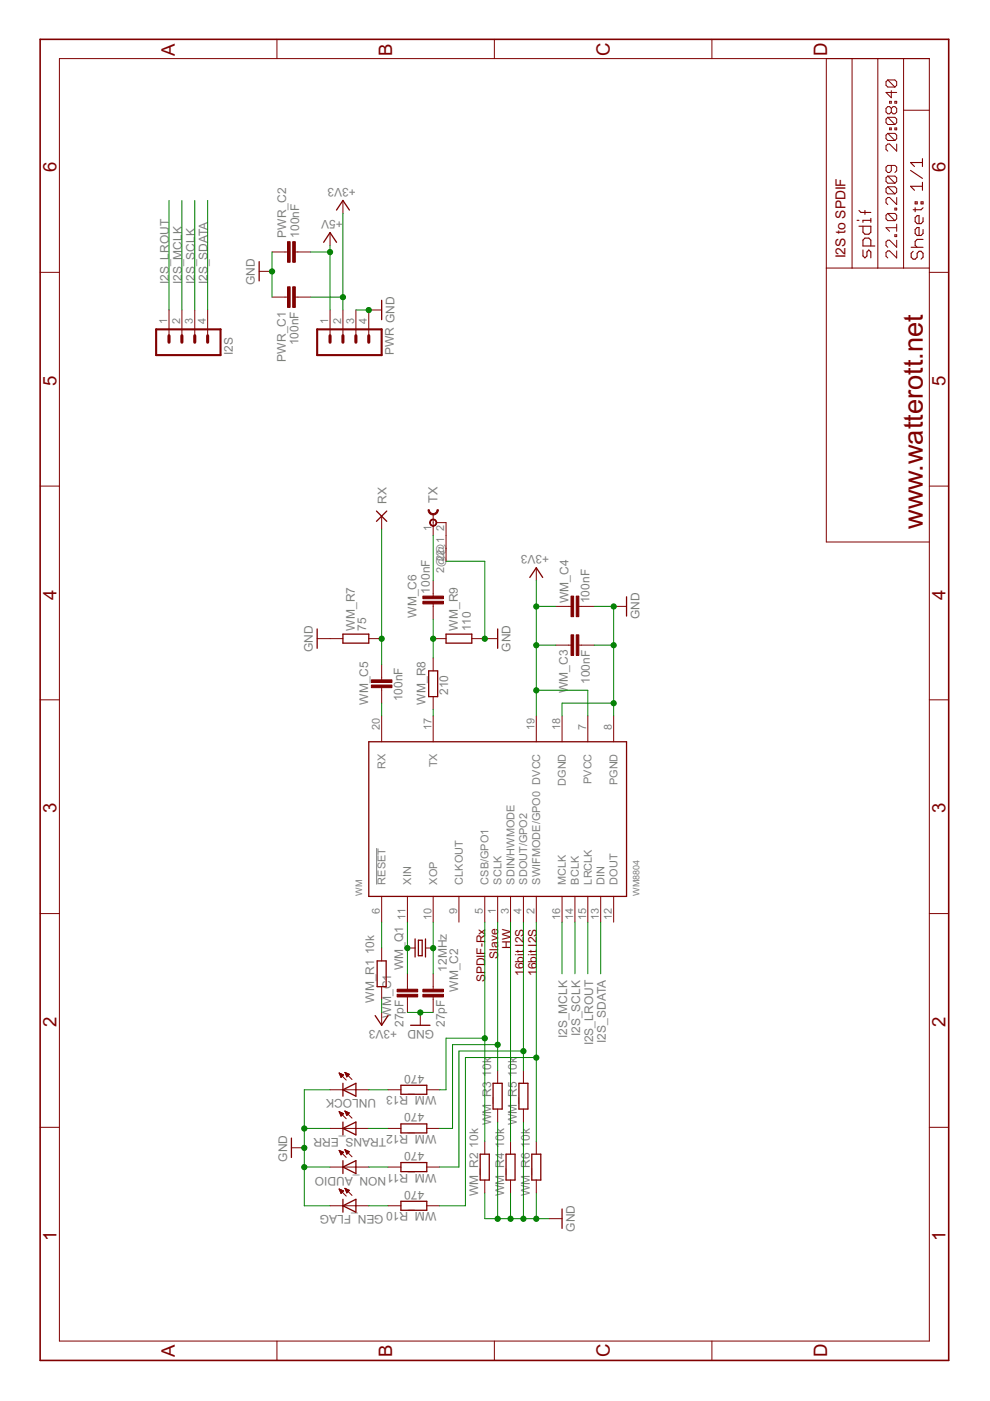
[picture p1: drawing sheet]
<svg xmlns="http://www.w3.org/2000/svg" width="210mm" height="297mm" viewBox="0 0 210 297" stroke-linecap="round" stroke-linejoin="round" font-family="sans-serif">
<path d="M79.9 179.8v7.7z" fill="#808080" stroke="#808080" stroke-width=".21"/>
<g fill="#800000" stroke="#800000" stroke-width=".21">
<path d="M191.6 12.4h5.4z"/>
<path d="M186.1 12.4h5.5z"/>
<path d="M180.7 12.4h5.4z"/>
<path d="M175.2 12.4h5.5z"/>
<path d="M175.2 114.9h21.8z"/>
<path d="M175.2 56.8v58.1z"/>
<path d="M175.2 12.4v44.4z"/>
<path d="M191.6 23.4h5.4z"/>
<path d="M191.6 12.4v11z"/>
<path d="M191.6 23.4v33.4z"/>
<path d="M191.6 56.8h5.4z"/>
<path d="M186.1 56.8h5.5z"/>
<path d="M186.1 12.4v44.4z"/>
<path d="M180.7 56.8h5.4z"/>
<path d="M180.7 12.4v44.4z"/>
<path d="M175.2 56.8h5.5z"/>
<path d="M190.1 53.2v1.5z"/>
<path d="M188.6 53.2l1.5 1.5z"/>
<path d="M188.2 53.2h.4z"/>
<path d="M187.9 53.6l.3-.4z"/>
<path d="M187.9 53.6v.7z"/>
<path d="M187.9 54.3l.3 .4z"/>
<path d="M190.1 50.9v1.5z"/>
<path d="M188.6 50.9l1.5 1.5z"/>
<path d="M188.2 50.9h.4z"/>
<path d="M187.9 51.3l.3-.4z"/>
<path d="M187.9 51.3v.7z"/>
<path d="M187.9 52l.3 .4z"/>
<path d="M189.7 50.2h.4z"/>
<path d="M189.7 49.8v.4z"/>
<path d="M189.7 49.8h.4z"/>
<path d="M190.1 49.8v.4z"/>
<path d="M187.9 48.3l.7 .7z"/>
<path d="M187.9 48.3h2.2z"/>
<path d="M190.1 47.5v1.5z"/>
<path d="M188.2 46.8h1.5z"/>
<path d="M187.9 46.4l.3 .4z"/>
<path d="M187.9 45.6v.8z"/>
<path d="M187.9 45.6l.3-.3z"/>
<path d="M188.2 45.3h1.5z"/>
<path d="M189.7 45.3l.4 .3z"/>
<path d="M190.1 45.6v.8z"/>
<path d="M190.1 46.4l-.4 .4z"/>
<path d="M188.2 45.3l1.5 1.5z"/>
<path d="M189.7 44.5h.4z"/>
<path d="M189.7 44.1v.4z"/>
<path d="M189.7 44.1h.4z"/>
<path d="M190.1 44.1v.4z"/>
<path d="M190.1 41.9v1.5z"/>
<path d="M188.6 41.9l1.5 1.5z"/>
<path d="M188.2 41.9h.4z"/>
<path d="M187.9 42.2l.3-.3z"/>
<path d="M187.9 42.2v.8z"/>
<path d="M187.9 43l.3 .4z"/>
<path d="M188.2 41.1h1.5z"/>
<path d="M187.9 40.7l.3 .4z"/>
<path d="M187.9 40v.7z"/>
<path d="M187.9 40l.3-.4z"/>
<path d="M188.2 39.6h1.5z"/>
<path d="M189.7 39.6l.4 .4z"/>
<path d="M190.1 40v.7z"/>
<path d="M190.1 40.7l-.4 .4z"/>
<path d="M188.2 39.6l1.5 1.5z"/>
<path d="M188.2 38.8h1.5z"/>
<path d="M187.9 38.5l.3 .3z"/>
<path d="M187.9 37.7v.8z"/>
<path d="M187.9 37.7l.3-.4z"/>
<path d="M188.2 37.3h1.5z"/>
<path d="M189.7 37.3l.4 .4z"/>
<path d="M190.1 37.7v.8z"/>
<path d="M190.1 38.5l-.4 .3z"/>
<path d="M188.2 37.3l1.5 1.5z"/>
<path d="M189.7 36.6l.4-.4z"/>
<path d="M190.1 35.4v.8z"/>
<path d="M189.7 35.1l.4 .3z"/>
<path d="M188.2 35.1h1.5z"/>
<path d="M187.9 35.4l.3-.3z"/>
<path d="M187.9 35.4v.8z"/>
<path d="M187.9 36.2l.3 .4z"/>
<path d="M188.2 36.6h.4z"/>
<path d="M189 36.2l-.4 .4z"/>
<path d="M189 35.1v1.1z"/>
<path d="M190.1 30.5v1.5z"/>
<path d="M188.6 30.5l1.5 1.5z"/>
<path d="M188.2 30.5h.4z"/>
<path d="M187.9 30.9l.3-.4z"/>
<path d="M187.9 30.9v.8z"/>
<path d="M187.9 31.7l.3 .3z"/>
<path d="M188.2 29.8h1.5z"/>
<path d="M187.9 29.4l.3 .4z"/>
<path d="M187.9 28.7v.7z"/>
<path d="M188.2 28.3l-.3 .4z"/>
<path d="M188.2 28.3h1.5z"/>
<path d="M189.7 28.3l.4 .4z"/>
<path d="M190.1 28.7v.7z"/>
<path d="M190.1 29.4l-.4 .4z"/>
<path d="M188.2 28.3l1.5 1.5z"/>
<path d="M188.6 27.1v.4z"/>
<path d="M188.6 27.1h.4z"/>
<path d="M189 27.1v.4z"/>
<path d="M188.6 27.5h.4z"/>
<path d="M189.7 27.1v.4z"/>
<path d="M189.7 27.1h.4z"/>
<path d="M190.1 27.1v.4z"/>
<path d="M189.7 27.5h.4z"/>
<path d="M188.2 26.4h1.5z"/>
<path d="M187.9 26l.3 .4z"/>
<path d="M187.9 25.3v.7z"/>
<path d="M187.9 25.3l.3-.4z"/>
<path d="M188.2 24.9h1.5z"/>
<path d="M189.7 24.9l.4 .4z"/>
<path d="M190.1 25.3v.7z"/>
<path d="M190.1 26l-.4 .4z"/>
<path d="M188.2 24.9l1.5 1.5z"/>
<path d="M187.9 23.7l.3 .4z"/>
<path d="M187.9 23v.7z"/>
<path d="M188.2 22.6l-.3 .4z"/>
<path d="M188.2 22.6h.4z"/>
<path d="M188.6 22.6l.4 .4z"/>
<path d="M189 23l.4-.4z"/>
<path d="M189.4 22.6h.3z"/>
<path d="M189.7 22.6l.4 .4z"/>
<path d="M190.1 23v.7z"/>
<path d="M190.1 23.7l-.4 .4z"/>
<path d="M189.4 24.1h.3z"/>
<path d="M189 23.7l.4 .4z"/>
<path d="M189 23.7l-.4 .4z"/>
<path d="M188.2 24.1h.4z"/>
<path d="M189 23v.7z"/>
<path d="M188.6 21.5v.4z"/>
<path d="M188.6 21.5h.4z"/>
<path d="M189 21.5v.4z"/>
<path d="M188.6 21.9h.4z"/>
<path d="M189.7 21.5v.4z"/>
<path d="M189.7 21.5h.4z"/>
<path d="M190.1 21.5v.4z"/>
<path d="M189.7 21.9h.4z"/>
<path d="M187.9 19.6h2.2z"/>
<path d="M187.9 19.6l1.1 1.1z"/>
<path d="M189 19.2v1.5z"/>
<path d="M188.2 18.5h1.5z"/>
<path d="M187.9 18.1l.3 .4z"/>
<path d="M187.9 17.3v.8z"/>
<path d="M187.9 17.3l.3-.3z"/>
<path d="M188.2 17h1.5z"/>
<path d="M189.7 17l.4 .3z"/>
<path d="M190.1 17.3v.8z"/>
<path d="M190.1 18.1l-.4 .4z"/>
<path d="M188.2 17l1.5 1.5z"/>
<path d="M12.6 284.3h184.4z"/>
<path d="M58.7 284.3v4.1z"/>
<path d="M104.8 284.3v4.1z"/>
<path d="M150.9 284.3v4.1z"/>
<path d="M197 12.4v271.9z"/>
<path d="M197 239h4.1z"/>
<path d="M197 193.7h4.1z"/>
<path d="M197 148.4h4.1z"/>
<path d="M197 103.1h4.1z"/>
<path d="M197 57.7h4.1z"/>
<path d="M12.6 12.4h184.4z"/>
<path d="M58.7 8.3v4.1z"/>
<path d="M104.8 8.3v4.1z"/>
<path d="M150.9 8.3v4.1z"/>
<path d="M12.6 12.4v271.9z"/>
<path d="M8.5 239h4.1z"/>
<path d="M8.5 193.7h4.1z"/>
<path d="M8.5 148.4h4.1z"/>
<path d="M8.5 103.1h4.1z"/>
<path d="M8.5 57.7h4.1z"/>
<path d="M78.2 65.7h2.7z"/>
<path d="M72.7 42.5v2.7z"/>
<path d="M57.7 63h2.7z"/>
<path d="M63.2 63h2.7z"/>
<path d="M60.4 63h.6z"/>
<path d="M62.6 63h.6z"/>
<path d="M35.8 65.7v5.5z"/>
<path d="M38.6 65.7v5.5z"/>
<path d="M41.3 65.7v5.5z"/>
<path d="M44 65.7v5.5z"/>
<path d="M70 65.7v5.5z"/>
<path d="M72.7 65.7v5.5z"/>
<path d="M75.5 65.7v5.5z"/>
<path d="M78.2 65.7v5.5z"/>
<path d="M57.7 53.4h2.7z"/>
<path d="M63.2 53.4h2.7z"/>
<path d="M60.4 53.4h.6z"/>
<path d="M62.6 53.4h.6z"/>
<path d="M70 49.3v2.7z"/>
<path d="M54.9 57.5h2.8z"/>
<path d="M80.9 190.1v5.4z"/>
<path d="M130.1 151.8v5.5z"/>
<path d="M119.2 151.8v5.5z"/>
<path d="M124.6 151.8v5.5z"/>
<path d="M113.7 151.8v5.5z"/>
<path d="M91.8 151.8v5.5z"/>
<path d="M80.9 151.8v5.5z"/>
<path d="M113.7 190.1v5.4z"/>
<path d="M108.2 190.1v5.4z"/>
<path d="M111 190.1v5.4z"/>
<path d="M102.8 190.1v5.4z"/>
<path d="M97.3 190.1v5.4z"/>
<path d="M91.8 190.1v5.4z"/>
<path d="M86.4 190.1v5.4z"/>
<path d="M130.1 190.1v5.4z"/>
<path d="M127.4 190.1v5.4z"/>
<path d="M121.9 190.1v5.4z"/>
<path d="M124.6 190.1v5.4z"/>
<path d="M119.2 190.1v5.4z"/>
<path d="M105.5 190.1v5.4z"/>
<path d="M113.7 120.4v2.7z"/>
<path d="M86.4 201h1.6z"/>
<path d="M90.2 201h1.6z"/>
<path d="M86.4 206.5v2.7z"/>
<path d="M86.4 211.9v2.8z"/>
<path d="M86.4 209.2v.5z"/>
<path d="M86.4 211.4v.5z"/>
<path d="M91.8 206.5v2.7z"/>
<path d="M91.8 211.9v2.8z"/>
<path d="M91.8 209.2v.5z"/>
<path d="M91.8 211.4v.5z"/>
<path d="M89.1 214.7v2.7z"/>
<path d="M80.9 201v2.7z"/>
<path d="M80.9 209.2v2.7z"/>
<path d="M80.9 214.7v2.7z"/>
<path d="M102.8 242v2.7z"/>
<path d="M102.8 250.2v2.7z"/>
<path d="M105.5 226.9v2.8z"/>
<path d="M105.5 235.1v2.8z"/>
<path d="M108.2 242v2.7z"/>
<path d="M108.2 250.2v2.7z"/>
<path d="M111 226.9v2.8z"/>
<path d="M111 235.1v2.8z"/>
<path d="M113.7 242v2.7z"/>
<path d="M113.7 250.2v2.7z"/>
<path d="M116.4 258.4h2.8z"/>
<path d="M80.9 140.9v2.7z"/>
<path d="M80.9 146.3v2.8z"/>
<path d="M80.9 143.6v.5z"/>
<path d="M80.9 145.8v.5z"/>
<path d="M91.8 123.1v2.7z"/>
<path d="M91.8 128.6v2.7z"/>
<path d="M91.8 125.8v.6z"/>
<path d="M91.8 128v.6z"/>
<path d="M70 135.4h2.7z"/>
<path d="M78.2 135.4h2.7z"/>
<path d="M91.8 139.5v2.7z"/>
<path d="M91.8 147.7v2.7z"/>
<path d="M91.8 135.4h2.8z"/>
<path d="M100 135.4h2.8z"/>
<path d="M67.2 135.4h2.8z"/>
<path d="M102.8 135.4h2.7z"/>
<path d="M70 247.4h2.7z"/>
<path d="M75.5 247.4h2.7z"/>
<path d="M72.7 247.4h2.8z"/>
<path d="M73.1 243.8l1.5 1.5z"/>
<path d="M71.9 243.9l1.5 1.5z"/>
<path d="M73.1 243.8l1 .4z"/>
<path d="M73.5 244.7l.6-.5z"/>
<path d="M73.1 243.8l.4 .9z"/>
<path d="M74 244.1v.2z"/>
<path d="M73.8 244.1v.3z"/>
<path d="M73.7 244v.6z"/>
<path d="M73.6 243.9v.8z"/>
<path d="M73.4 243.9v.6z"/>
<path d="M73.3 243.8v.3z"/>
<path d="M71.9 243.9l1 .4z"/>
<path d="M72.9 244.3l-.6 .6z"/>
<path d="M71.9 243.9l.4 1z"/>
<path d="M72.8 244.3v.1z"/>
<path d="M72.6 244.2v.3z"/>
<path d="M72.5 244.2v.5z"/>
<path d="M72.4 244.1v.7z"/>
<path d="M72.2 244v.7z"/>
<path d="M72.1 244v.4z"/>
<path d="M72 243.9v.2z"/>
<path d="M70 239.2h2.7z"/>
<path d="M75.5 239.2h2.7z"/>
<path d="M72.7 239.2h2.8z"/>
<path d="M73.1 235.6l1.5 1.5z"/>
<path d="M71.9 235.7l1.5 1.5z"/>
<path d="M73.1 235.6l1 .4z"/>
<path d="M74.1 236l-.6 .5z"/>
<path d="M73.1 235.6l.4 .9z"/>
<path d="M74 235.9v.2z"/>
<path d="M73.8 235.9v.3z"/>
<path d="M73.7 235.8v.6z"/>
<path d="M73.6 235.8v.7z"/>
<path d="M73.4 235.7v.6z"/>
<path d="M73.3 235.6v.3z"/>
<path d="M71.9 235.7l1 .4z"/>
<path d="M72.3 236.6l.6-.5z"/>
<path d="M71.9 235.7l.4 .9z"/>
<path d="M72.8 236.1v.1z"/>
<path d="M72.6 236v.3z"/>
<path d="M72.5 235.9v.6z"/>
<path d="M72.4 235.9v.7z"/>
<path d="M72.2 235.8v.7z"/>
<path d="M72.1 235.8v.4z"/>
<path d="M72 235.7v.2z"/>
<path d="M70 231.1h2.7z"/>
<path d="M75.5 231.1h2.7z"/>
<path d="M72.7 231.1h2.8z"/>
<path d="M73.1 227.4l1.5 1.5z"/>
<path d="M71.9 227.5l1.5 1.5z"/>
<path d="M73.1 227.4l1 .4z"/>
<path d="M74.1 227.8l-.6 .5z"/>
<path d="M73.1 227.4l.4 .9z"/>
<path d="M74 227.7v.2z"/>
<path d="M73.8 227.7v.3z"/>
<path d="M73.7 227.6v.6z"/>
<path d="M73.6 227.5v.8z"/>
<path d="M73.4 227.5v.5z"/>
<path d="M73.3 227.4v.4z"/>
<path d="M71.9 227.5l1 .4z"/>
<path d="M72.9 227.9l-.6 .6z"/>
<path d="M71.9 227.5l.4 1z"/>
<path d="M72.8 227.9v.1z"/>
<path d="M72.6 227.8v.3z"/>
<path d="M72.5 227.8v.5z"/>
<path d="M72.4 227.7v.7z"/>
<path d="M72.2 227.6v.7z"/>
<path d="M72.1 227.6v.4z"/>
<path d="M72 227.5v.2z"/>
<path d="M70 255.7h2.7z"/>
<path d="M75.5 255.7h2.7z"/>
<path d="M72.7 255.7h2.8z"/>
<path d="M73.1 251.9l1.5 1.5z"/>
<path d="M71.9 252.1l1.5 1.5z"/>
<path d="M73.1 251.9l1 .5z"/>
<path d="M74.1 252.4l-.6 .5z"/>
<path d="M73.1 251.9l.4 1z"/>
<path d="M74 252.3v.2z"/>
<path d="M73.8 252.3v.3z"/>
<path d="M73.7 252.2v.6z"/>
<path d="M73.6 252.1v.8z"/>
<path d="M73.4 252.1v.5z"/>
<path d="M73.3 252v.3z"/>
<path d="M71.9 252.1l1 .4z"/>
<path d="M72.9 252.5l-.6 .5z"/>
<path d="M71.9 252.1l.4 .9z"/>
<path d="M72.8 252.5v.1z"/>
<path d="M72.6 252.4v.3z"/>
<path d="M72.5 252.3v.6z"/>
<path d="M72.4 252.3v.7z"/>
<path d="M72.2 252.2v.7z"/>
<path d="M72.1 252.2v.4z"/>
<path d="M72 252.1v.2z"/>
<path d="M82.3 255.7h2.7z"/>
<path d="M90.5 255.7h2.7z"/>
<path d="M82.3 247.4h2.7z"/>
<path d="M90.5 247.4h2.7z"/>
<path d="M82.3 239.2h2.7z"/>
<path d="M90.5 239.2h2.7z"/>
<path d="M82.3 231.1h2.7z"/>
<path d="M90.5 231.1h2.7z"/>
<path d="M61.8 243.4h2.7z"/>
<path d="M117.8 128.6h2.7z"/>
<path d="M123.3 128.6h2.7z"/>
<path d="M120.5 128.6h.6z"/>
<path d="M122.7 128.6h.6z"/>
<path d="M117.8 136.8h2.7z"/>
<path d="M123.3 136.8h2.7z"/>
<path d="M120.5 136.8h.6z"/>
<path d="M122.7 136.8h.6z"/>
<path d="M130.1 128.6h2.7z"/>
<path d="M91.8 110.8v2.7z"/>
<path d="M94.6 110.8v2.7z"/>
<path d="M92.5 110.8h2.1z"/>
<path d="M91.8 109.2v1.6z"/>
<path d="M94.6 113.5v2.8z"/>
<path d="M94.6 116.3v2.7z"/>
<path d="M80.9 109.5v2.7z"/>
<path d="M90.8 108.1h.2a.83 .83 0 0 0 .8 .8 .83 .83 0 0 0 .9-.8h.2a1.09 1.09 0 0 1-1 1.1 1.09 1.09 0 0 1-1.1-1.1z" fill-rule="evenodd"/>
<path d="M91.4 110.2a.76 .76 0 0 1 1.2 .3 .76 .76 0 0 1-.8 1.1v-.2a.61 .61 0 0 1-.5-.8 .61 .61 0 0 1 1-.2 .61 .61 0 0 1-.2 1 .68 .68 0 0 1-1-.2 .68 .68 0 0 1 .3-1z" fill-rule="evenodd"/>
</g>
<g fill="#800000" stroke="#800000" stroke-width=".23">
<path d="M184.6 53.4v1.3z"/>
<path d="M184.2 53l.4 .4z"/>
<path d="M184.2 53l-.4 .4z"/>
<path d="M183.8 53.4v.9z"/>
<path d="M183.4 54.7l.4-.4z"/>
<path d="M183 54.3l.4 .4z"/>
<path d="M183 53v1.3z"/>
<path d="M183 52.2h2.5z"/>
<path d="M183 50.9v1.3z"/>
<path d="M183 50.9l.4-.4z"/>
<path d="M183.4 50.5h.8z"/>
<path d="M184.2 50.5l.4 .4z"/>
<path d="M184.6 50.9v1.3z"/>
<path d="M182.1 48h2.5z"/>
<path d="M184.6 48v1.2z"/>
<path d="M184.6 49.2l-.4 .5z"/>
<path d="M183.4 49.7h.8z"/>
<path d="M183 49.2l.4 .5z"/>
<path d="M183 48v1.2z"/>
<path d="M183 46.7v.4z"/>
<path d="M183 46.7h1.6z"/>
<path d="M184.6 46.3v.8z"/>
<path d="M181.7 46.7h.4z"/>
<path d="M182.5 45h2.1z"/>
<path d="M182.1 44.6l.4 .4z"/>
<path d="M183.4 44.6v.8z"/>
<path d="M193.1 39.5l.8 .8z"/>
<path d="M193.1 39.5h2.5z"/>
<path d="M195.6 38.7v1.6z"/>
<path d="M193.1 36.1l2.5 1.7z"/>
<path d="M193.1 34.5l.8 .8z"/>
<path d="M193.1 34.5h2.5z"/>
<path d="M195.6 33.6v1.7z"/>
<path d="M193.6 53.3l-.4 .4z"/>
<path d="M193.2 53.7v.8z"/>
<path d="M193.2 54.5l.4 .4z"/>
<path d="M193.6 54.9h.4z"/>
<path d="M194 54.9l.5-.4z"/>
<path d="M194.5 53.7v.8z"/>
<path d="M194.9 53.3l-.4 .4z"/>
<path d="M194.9 53.3h.4z"/>
<path d="M195.3 53.3l.4 .4z"/>
<path d="M195.7 53.7v.8z"/>
<path d="M195.7 54.5l-.4 .4z"/>
<path d="M193.2 52.4h2.5z"/>
<path d="M194 52l.5 .4z"/>
<path d="M194 51.2v.8z"/>
<path d="M194 51.2l.5-.4z"/>
<path d="M194.5 50.8h1.2z"/>
<path d="M195.7 48.7v.8z"/>
<path d="M195.7 49.5l-.4 .4z"/>
<path d="M194.5 49.9h.8z"/>
<path d="M194 49.5l.5 .4z"/>
<path d="M194 48.7v.8z"/>
<path d="M194 48.7l.5-.5z"/>
<path d="M194.5 48.2h.4z"/>
<path d="M194.9 48.2v1.7z"/>
<path d="M195.7 46.1v.9z"/>
<path d="M195.7 47l-.4 .4z"/>
<path d="M194.5 47.4h.8z"/>
<path d="M194 47l.5 .4z"/>
<path d="M194 46.1v.9z"/>
<path d="M194 46.1l.5-.4z"/>
<path d="M194.5 45.7h.4z"/>
<path d="M194.9 45.7v1.7z"/>
<path d="M193.6 44.5h1.7z"/>
<path d="M195.3 44.5l.4-.5z"/>
<path d="M194 44v.9z"/>
<path d="M194 42.8v.4z"/>
<path d="M194 42.8h.5z"/>
<path d="M194.5 42.8v.4z"/>
<path d="M194 43.2h.5z"/>
<path d="M195.3 42.8v.4z"/>
<path d="M195.3 42.8h.4z"/>
<path d="M195.7 42.8v.4z"/>
<path d="M195.3 43.2h.4z"/>
</g>
<g fill="#800000" stroke="#800000" stroke-width=".34">
<path d="M8.5 288.4h192.6z"/>
<path d="M201.1 8.3v280.1z"/>
<path d="M8.5 8.3h192.6z"/>
<path d="M8.5 8.3v280.1z"/>
</g>
<g fill="#800000" stroke="#800000" stroke-width=".28">
<path d="M80.9 63.7v4.1z"/>
<path d="M72.7 42.5l1.4 2z"/>
<path d="M72.7 42.5l-1.3 2z"/>
<path d="M70 49.3l1.4 2.1z"/>
<path d="M70 49.3l-1.4 2.1z"/>
<path d="M54.9 55.5v4.1z"/>
<path d="M78.2 190.1h54.6z"/>
<path d="M132.8 157.3v32.8z"/>
<path d="M78.2 157.3h54.6z"/>
<path d="M78.2 157.3v32.8z"/>
<path d="M113.7 120.4l1.4 2z"/>
<path d="M113.7 120.4l-1.4 2z"/>
<path d="M89.5 199.3v3.3z"/>
<path d="M88.7 199.3h.8z"/>
<path d="M88.7 199.3v3.3z"/>
<path d="M88.7 202.6h.8z"/>
<path d="M88 199.1v3.8z"/>
<path d="M90.2 199.1v3.8z"/>
<path d="M87.1 217.4h4.1z"/>
<path d="M81.9 203.7v5.5z"/>
<path d="M80 203.7v5.5z"/>
<path d="M80 203.7h1.9z"/>
<path d="M80 209.2h1.9z"/>
<path d="M79.5 215.3l1.4 2.1z"/>
<path d="M82.3 215.3l-1.4 2.1z"/>
<path d="M103.7 244.7v5.5z"/>
<path d="M101.8 244.7v5.5z"/>
<path d="M101.8 244.7h1.9z"/>
<path d="M101.8 250.2h1.9z"/>
<path d="M106.5 229.7v5.4z"/>
<path d="M104.5 229.7v5.4z"/>
<path d="M104.5 229.7h2z"/>
<path d="M104.5 235.1h2z"/>
<path d="M109.2 244.7v5.5z"/>
<path d="M107.3 244.7v5.5z"/>
<path d="M107.3 244.7h1.9z"/>
<path d="M107.3 250.2h1.9z"/>
<path d="M111.9 229.7v5.4z"/>
<path d="M110 229.7v5.4z"/>
<path d="M110 229.7h1.9z"/>
<path d="M110 235.1h1.9z"/>
<path d="M114.7 244.7v5.5z"/>
<path d="M112.8 244.7v5.5z"/>
<path d="M112.8 244.7h1.9z"/>
<path d="M112.8 250.2h1.9z"/>
<path d="M119.2 256.3v4.1z"/>
<path d="M72.7 134.5h5.5z"/>
<path d="M72.7 136.4h5.5z"/>
<path d="M72.7 134.5v1.9z"/>
<path d="M78.2 134.5v1.9z"/>
<path d="M92.8 142.2v5.5z"/>
<path d="M90.9 142.2v5.5z"/>
<path d="M90.9 142.2h1.9z"/>
<path d="M90.9 147.7h1.9z"/>
<path d="M94.6 134.5h5.4z"/>
<path d="M94.6 136.4h5.4z"/>
<path d="M94.6 134.5v1.9z"/>
<path d="M100 134.5v1.9z"/>
<path d="M67.2 133.3v4.2z"/>
<path d="M105.5 133.3v4.2z"/>
<path d="M72.7 247.4l2.8 1.4z"/>
<path d="M72.7 247.4l2.8-1.3z"/>
<path d="M72.7 247.4v1.4z"/>
<path d="M72.7 246.1v1.3z"/>
<path d="M75.5 247.4v1.4z"/>
<path d="M75.5 246.1v1.3z"/>
<path d="M72.7 239.2l2.8 1.4z"/>
<path d="M72.7 239.2l2.8-1.3z"/>
<path d="M72.7 239.2v1.4z"/>
<path d="M72.7 237.9v1.3z"/>
<path d="M75.5 239.2v1.4z"/>
<path d="M75.5 237.9v1.3z"/>
<path d="M72.7 231.1l2.8 1.3z"/>
<path d="M72.7 231.1l2.8-1.4z"/>
<path d="M72.7 231.1v1.3z"/>
<path d="M72.7 229.7v1.4z"/>
<path d="M75.5 231.1v1.3z"/>
<path d="M75.5 229.7v1.4z"/>
<path d="M72.7 255.7l2.8 1.3z"/>
<path d="M72.7 255.7l2.8-1.4z"/>
<path d="M72.7 255.7v1.3z"/>
<path d="M72.7 254.3v1.4z"/>
<path d="M75.5 255.7v1.3z"/>
<path d="M75.5 254.3v1.4z"/>
<path d="M85 254.7h5.5z"/>
<path d="M85 256.6h5.5z"/>
<path d="M85 254.7v1.9z"/>
<path d="M90.5 254.7v1.9z"/>
<path d="M85 246.5h5.5z"/>
<path d="M85 248.4h5.5z"/>
<path d="M85 246.5v1.9z"/>
<path d="M90.5 246.5v1.9z"/>
<path d="M85 238.3h5.5z"/>
<path d="M85 240.2h5.5z"/>
<path d="M85 238.3v1.9z"/>
<path d="M90.5 238.3v1.9z"/>
<path d="M85 230.1h5.5z"/>
<path d="M85 232h5.5z"/>
<path d="M85 230.1v1.9z"/>
<path d="M90.5 230.1v1.9z"/>
<path d="M61.8 241.3v4.1z"/>
<path d="M132.8 126.5v4.1z"/>
<path d="M79.8 110.5l2.2-2.1z"/>
<path d="M79.8 108.4l2.2 2.1z"/>
</g>
<g fill="#800000" stroke="#800000" stroke-width=".21">
<path d="M62.1 60.8h.5v4.4h-.5z"/>
<path d="M61 60.8h.5v4.4h-.5z"/>
<path d="M62.1 51.2h.5v4.4h-.5z"/>
<path d="M61 51.2h.5v4.4h-.5z"/>
<path d="M84.2 210.8h4.4v.6h-4.4z"/>
<path d="M84.2 209.7h4.4v.6h-4.4z"/>
<path d="M89.7 210.8h4.3v.6h-4.3z"/>
<path d="M89.7 209.7h4.3v.6h-4.3z"/>
<path d="M78.7 145.2h4.4v.6h-4.4z"/>
<path d="M78.7 144.1h4.4v.6h-4.4z"/>
<path d="M89.7 127.5h4.3v.5h-4.3z"/>
<path d="M89.7 126.4h4.3v.5h-4.3z"/>
<path d="M122.2 126.4h.5v4.3h-.5z"/>
<path d="M121.1 126.4h.5v4.3h-.5z"/>
<path d="M122.2 134.6h.5v4.4h-.5z"/>
<path d="M121.1 134.6h.5v4.4h-.5z"/>
</g>
<g fill="#800000" stroke="#800000" stroke-width=".44">
<path d="M33.1 69.8v5.5z"/>
<path d="M33.1 75.3h13.7z"/>
<path d="M33.1 69.8h13.7z"/>
<path d="M46.8 69.8v5.5z"/>
<path d="M67.2 69.8v5.5z"/>
<path d="M67.2 75.3h13.7z"/>
<path d="M67.2 69.8h13.7z"/>
<path d="M80.9 69.8v5.5z"/>
</g>
<g fill="#800000" stroke="#800000" stroke-width=".66">
<path d="M41.3 71.2v1.4z"/>
<path d="M38.6 71.2v1.4z"/>
<path d="M35.8 71.2v1.4z"/>
<path d="M44 71.2v1.4z"/>
<path d="M75.5 71.2v1.4z"/>
<path d="M72.7 71.2v1.4z"/>
<path d="M70 71.2v1.4z"/>
<path d="M78.2 71.2v1.4z"/>
</g>
<g fill="#008000" stroke="#008000" stroke-width=".21">
<path d="M75.5 65.7h2.7z"/>
<path d="M57.7 53.4v4.1z"/>
<path d="M57.7 57.5v5.5z"/>
<path d="M130.1 149.1v2.7z"/>
<path d="M119.2 149.1v2.7z"/>
<path d="M119.2 149.1h10.9z"/>
<path d="M130.1 136.8v12.3z"/>
<path d="M126 136.8h4.1z"/>
<path d="M130.1 128.6v8.2z"/>
<path d="M126 128.6h4.1z"/>
<path d="M86.4 214.7h2.7z"/>
<path d="M89.1 214.7h2.7z"/>
<path d="M111 237.9v20.5z"/>
<path d="M111 258.4h2.7z"/>
<path d="M113.7 258.4h2.7z"/>
<path d="M105.5 237.9v20.5z"/>
<path d="M105.5 258.4h2.7z"/>
<path d="M108.2 258.4h2.8z"/>
<path d="M113.7 252.9v5.5z"/>
<path d="M108.2 252.9v5.5z"/>
<path d="M102.8 252.9v5.5z"/>
<path d="M102.8 258.4h2.7z"/>
<path d="M102.8 119v16.4z"/>
<path d="M94.6 119h8.2z"/>
<path d="M64.5 255.7h5.5z"/>
<path d="M64.5 247.4v8.3z"/>
<path d="M64.5 243.4v4z"/>
<path d="M64.5 239.2v4.2z"/>
<path d="M64.5 231.1v8.1z"/>
<path d="M64.5 231.1h5.5z"/>
<path d="M64.5 239.2h5.5z"/>
<path d="M64.5 247.4h5.5z"/>
<path d="M65.9 63h6.8z"/>
<path d="M72.7 63v2.7z"/>
<path d="M72.7 45.2v17.8z"/>
<path d="M113.7 123.1v5.5z"/>
<path d="M113.7 128.6v8.2z"/>
<path d="M113.7 136.8v9.5z"/>
<path d="M113.7 146.3v5.5z"/>
<path d="M124.6 146.3v5.5z"/>
<path d="M113.7 146.3h10.9z"/>
<path d="M113.7 136.8h4.1z"/>
<path d="M113.7 128.6h4.1z"/>
<path d="M80.9 211.9v2.8z"/>
<path d="M41.3 42.5v23.2z"/>
<path d="M121.9 195.5v11z"/>
<path d="M44 42.5v23.2z"/>
<path d="M127.4 195.5v11z"/>
<path d="M35.8 42.5v23.2z"/>
<path d="M124.6 195.5v11z"/>
<path d="M38.6 42.5v23.2z"/>
<path d="M119.2 195.5v11z"/>
<path d="M70 52v1.4z"/>
<path d="M65.9 53.4h4.1z"/>
<path d="M70 53.4v12.3z"/>
<path d="M80.9 195.5v5.5z"/>
<path d="M86.4 195.5v5.5z"/>
<path d="M86.4 201v5.5z"/>
<path d="M91.8 195.5v5.5z"/>
<path d="M91.8 201v5.5z"/>
<path d="M102.8 220.1v21.9z"/>
<path d="M102.8 195.5v24.6z"/>
<path d="M94.6 220.1v11z"/>
<path d="M94.6 220.1h8.2z"/>
<path d="M93.2 231.1h1.4z"/>
<path d="M105.5 195.5v26z"/>
<path d="M105.5 221.5v5.4z"/>
<path d="M95.9 221.5v17.7z"/>
<path d="M95.9 221.5h9.6z"/>
<path d="M93.2 239.2h2.7z"/>
<path d="M108.2 195.5v46.5z"/>
<path d="M111 195.5v27.3z"/>
<path d="M111 222.8v4.1z"/>
<path d="M97.3 222.8v24.6z"/>
<path d="M97.3 222.8h13.7z"/>
<path d="M93.2 247.4h4.1z"/>
<path d="M113.7 224.2v17.8z"/>
<path d="M113.7 195.5v28.7z"/>
<path d="M98.7 224.2v31.5z"/>
<path d="M98.7 224.2h15z"/>
<path d="M93.2 255.7h5.5z"/>
<path d="M78.2 255.7h4.1z"/>
<path d="M78.2 247.4h4.1z"/>
<path d="M78.2 239.2h4.1z"/>
<path d="M78.2 231.1h4.1z"/>
<path d="M91.8 135.4v4.1z"/>
<path d="M91.8 131.3v4.1z"/>
<path d="M91.8 150.4v1.4z"/>
<path d="M91.8 113.5v9.6z"/>
<path d="M80.9 149.1v2.7z"/>
<path d="M80.9 135.4v5.5z"/>
<path d="M80.9 112.2v23.2z"/>
<circle cx="78.2" cy="65.7" r=".55"/>
<circle cx="57.7" cy="57.6" r=".55"/>
<circle cx="130.1" cy="149.1" r=".55"/>
<circle cx="130.1" cy="136.8" r=".55"/>
<circle cx="130.1" cy="128.6" r=".55"/>
<circle cx="89.1" cy="214.7" r=".55"/>
<circle cx="111" cy="258.4" r=".55"/>
<circle cx="113.7" cy="258.4" r=".55"/>
<circle cx="108.2" cy="258.4" r=".55"/>
<circle cx="105.5" cy="258.4" r=".55"/>
<circle cx="102.8" cy="135.4" r=".55"/>
<circle cx="64.5" cy="239.3" r=".55"/>
<circle cx="64.5" cy="247.5" r=".55"/>
<circle cx="64.5" cy="243.4" r=".55"/>
<circle cx="72.7" cy="63" r=".55"/>
<circle cx="113.7" cy="146.4" r=".55"/>
<circle cx="113.7" cy="136.8" r=".55"/>
<circle cx="113.7" cy="128.6" r=".55"/>
<circle cx="70" cy="53.4" r=".55"/>
<circle cx="86.4" cy="201" r=".55"/>
<circle cx="91.8" cy="201" r=".55"/>
<circle cx="102.8" cy="220.1" r=".55"/>
<circle cx="105.5" cy="221.5" r=".55"/>
<circle cx="111" cy="222.9" r=".55"/>
<circle cx="113.7" cy="224.2" r=".55"/>
<circle cx="91.8" cy="135.4" r=".55"/>
<circle cx="80.9" cy="135.4" r=".55"/>
</g>
<text font-size="6.5" fill="#800000" x="195.7" y="112.2" transform="rotate(-90 195.7 112.2)">www.watterott.net</text>
<g font-size="4.4" fill="#800000">
<text x="37.1" y="11.8" transform="rotate(-90 37.1 11.8)">A</text>
<text x="83.2" y="11.8" transform="rotate(-90 83.2 11.8)">B</text>
<text x="129.3" y="11.8" transform="rotate(-90 129.3 11.8)">C</text>
<text x="175.4" y="11.8" transform="rotate(-90 175.4 11.8)">D</text>
<text x="12" y="36.5" transform="rotate(-90 12 36.5)">6</text>
<text x="200.5" y="36.5" transform="rotate(-90 200.5 36.5)">6</text>
<text x="12" y="81.8" transform="rotate(-90 12 81.8)">5</text>
<text x="200.5" y="81.8" transform="rotate(-90 200.5 81.8)">5</text>
<text x="12" y="127.1" transform="rotate(-90 12 127.1)">4</text>
<text x="200.5" y="127.1" transform="rotate(-90 200.5 127.1)">4</text>
<text x="12" y="172.4" transform="rotate(-90 12 172.4)">3</text>
<text x="200.5" y="172.4" transform="rotate(-90 200.5 172.4)">3</text>
<text x="12" y="217.8" transform="rotate(-90 12 217.8)">2</text>
<text x="200.5" y="217.8" transform="rotate(-90 200.5 217.8)">2</text>
<text x="12" y="263.1" transform="rotate(-90 12 263.1)">1</text>
<text x="200.5" y="263.1" transform="rotate(-90 200.5 263.1)">1</text>
<text x="37.1" y="287.8" transform="rotate(-90 37.1 287.8)">A</text>
<text x="83.2" y="287.8" transform="rotate(-90 83.2 287.8)">B</text>
<text x="129.3" y="287.8" transform="rotate(-90 129.3 287.8)">C</text>
<text x="175.4" y="287.8" transform="rotate(-90 175.4 287.8)">D</text>
</g>
<text font-size="3.3" fill="#800000" x="179.3" y="54.8" transform="rotate(-90 179.3 54.8)">I2S to SPDIF</text>
<text font-size="3" fill="#808080" x="92.7" y="106.6" transform="rotate(-90 92.7 106.6)">TX</text>
<g font-size="2.8" fill="#808080">
<text x="75.5" y="39.8" transform="rotate(-180 75.5 39.8)">+3V3</text>
<text x="72.7" y="46.6" transform="rotate(-180 72.7 46.6)">+5V</text>
<text x="60.7" y="50.4" transform="rotate(-90 60.7 50.4)">PWR_C2</text>
<text x="63.4" y="50.4" transform="rotate(-90 63.4 50.4)">100nF</text>
<text x="35.8" y="60.3" transform="rotate(-90 35.8 60.3)">I2S_LROUT</text>
<text x="38.6" y="60.3" transform="rotate(-90 38.6 60.3)">I2S_MCLK</text>
<text x="41.3" y="60.3" transform="rotate(-90 41.3 60.3)">I2S_SCLK</text>
<text x="44" y="60.3" transform="rotate(-90 44 60.3)">I2S_SDATA</text>
<text x="54" y="60.4" transform="rotate(-90 54 60.4)">GND</text>
<text x="49.4" y="75.3" transform="rotate(-90 49.4 75.3)">I2S</text>
<text x="60.6" y="76.7" transform="rotate(-90 60.6 76.7)">PWR_C1</text>
<text x="63.3" y="73.2" transform="rotate(-90 63.3 73.2)">100nF</text>
<text x="83.5" y="75.3" transform="rotate(-90 83.5 75.3)">PWR GND</text>
<text x="82" y="106.8" transform="rotate(-90 82 106.8)">RX</text>
<text x="116.4" y="117.6" transform="rotate(-180 116.4 117.6)">+3V3</text>
<text x="91.2" y="125.8" transform="rotate(-90 91.2 125.8)">100nF</text>
<text x="88.3" y="131" transform="rotate(-90 88.3 131)">WM_C6</text>
<text x="120.5" y="127.9" transform="rotate(-90 120.5 127.9)">WM_C4</text>
<text x="125" y="127.9" transform="rotate(-90 125 127.9)">100nF</text>
<text x="135.6" y="131.3" transform="rotate(-90 135.6 131.3)">GND</text>
<text x="75.2" y="133.7" transform="rotate(-90 75.2 133.7)">WM_R7</text>
<text x="77.6" y="133.7" transform="rotate(-90 77.6 133.7)">75</text>
<text x="97.1" y="133.7" transform="rotate(-90 97.1 133.7)">WM_R9</text>
<text x="99.8" y="133.7" transform="rotate(-90 99.8 133.7)">110</text>
<text x="66.3" y="138.3" transform="rotate(-90 66.3 138.3)">GND</text>
<text x="108.2" y="138.1" transform="rotate(-90 108.2 138.1)">GND</text>
<text x="78" y="149.5" transform="rotate(-90 78 149.5)">WM_C5</text>
<text x="85.4" y="148.7" transform="rotate(-90 85.4 148.7)">100nF</text>
<text x="90.2" y="149.4" transform="rotate(-90 90.2 149.4)">WM_R8</text>
<text x="95.1" y="147.4" transform="rotate(-90 95.1 147.4)">210</text>
<text x="120.4" y="147" transform="rotate(-90 120.4 147)">WM_C3</text>
<text x="125.1" y="145" transform="rotate(-90 125.1 145)">100nF</text>
<text x="79.3" y="202.4" transform="rotate(-90 79.3 202.4)">10k</text>
<text x="85.4" y="205.7" transform="rotate(-90 85.4 205.7)">WM_Q1</text>
<text x="94.7" y="206.1" transform="rotate(-90 94.7 206.1)">12MHz</text>
<text x="79.3" y="212.6" transform="rotate(-90 79.3 212.6)">WM_R1</text>
<text x="83" y="215.7" transform="rotate(-90 83 215.7)">WM_C1</text>
<text x="97.2" y="210.3" transform="rotate(-90 97.2 210.3)">WM_C2</text>
<text x="84.2" y="218.3" transform="rotate(-180 84.2 218.3)">+3V3</text>
<text x="85.6" y="217.7" transform="rotate(-90 85.6 217.7)">27pF</text>
<text x="92" y="218.3" transform="rotate(-180 92 218.3)">GND</text>
<text x="94.3" y="217.7" transform="rotate(-90 94.3 217.7)">27pF</text>
<text x="120.3" y="220.1" transform="rotate(-90 120.3 220.1)">I2S_MCLK</text>
<text x="123" y="219.7" transform="rotate(-90 123 219.7)">I2S_SCLK</text>
<text x="125.8" y="221.7" transform="rotate(-90 125.8 221.7)">I2S_LROUT</text>
<text x="128.5" y="221.1" transform="rotate(-90 128.5 221.1)">I2S_SDATA</text>
<text x="90" y="227.9" transform="rotate(-180 90 227.9)">470</text>
<text x="79.8" y="233.1" transform="rotate(-180 79.8 233.1)">UNLOCK</text>
<text x="92.5" y="232.4" transform="rotate(-180 92.5 232.4)">WM_R13</text>
<text x="104.1" y="228.3" transform="rotate(-90 104.1 228.3)">10k</text>
<text x="109.6" y="228.3" transform="rotate(-90 109.6 228.3)">10k</text>
<text x="90" y="236.1" transform="rotate(-180 90 236.1)">470</text>
<text x="104.1" y="238.6" transform="rotate(-90 104.1 238.6)">WM_R3</text>
<text x="109.6" y="238.6" transform="rotate(-90 109.6 238.6)">WM_R5</text>
<text x="90" y="244.3" transform="rotate(-180 90 244.3)">470</text>
<text x="92.5" y="240.6" transform="rotate(-180 92.5 240.6)">WM_R12TRANS_ERR</text>
<text x="101.4" y="243.3" transform="rotate(-90 101.4 243.3)">10k</text>
<text x="106.9" y="243.3" transform="rotate(-90 106.9 243.3)">10k</text>
<text x="112.3" y="243.3" transform="rotate(-90 112.3 243.3)">10k</text>
<text x="60.9" y="246.3" transform="rotate(-90 60.9 246.3)">GND</text>
<text x="92.5" y="248.8" transform="rotate(-180 92.5 248.8)">WM_R11NON_AUDIO</text>
<text x="90" y="252.5" transform="rotate(-180 90 252.5)">470</text>
<text x="92.5" y="257" transform="rotate(-180 92.5 257)">WM_R10 GEN_FLAG</text>
<text x="101.4" y="253.6" transform="rotate(-90 101.4 253.6)">WM_R2</text>
<text x="106.9" y="253.6" transform="rotate(-90 106.9 253.6)">WM_R4</text>
<text x="112.3" y="253.6" transform="rotate(-90 112.3 253.6)">WM_R6</text>
<text x="121.9" y="261.1" transform="rotate(-90 121.9 261.1)">GND</text>
</g>
<g font-size="2.8" fill="#800000">
<text x="105.6" y="203.2" transform="rotate(-90 105.6 203.2)">Slave</text>
<text x="108.3" y="201.2" transform="rotate(-90 108.3 201.2)">HW</text>
<text x="102.9" y="208.3" transform="rotate(-90 102.9 208.3)">SPDIF-Rx</text>
<text x="111.1" y="206.9" transform="rotate(-90 111.1 206.9)">16bit I2S</text>
<text x="113.8" y="206.9" transform="rotate(-90 113.8 206.9)">16bit I2S</text>
</g>
<g font-size="2.6" fill="#808080">
<text x="35.4" y="68.7" transform="rotate(-90 35.4 68.7)">1</text>
<text x="38.2" y="68.7" transform="rotate(-90 38.2 68.7)">2</text>
<text x="40.9" y="68.7" transform="rotate(-90 40.9 68.7)">3</text>
<text x="43.6" y="68.7" transform="rotate(-90 43.6 68.7)">4</text>
<text x="69.6" y="68.7" transform="rotate(-90 69.6 68.7)">1</text>
<text x="72.3" y="68.7" transform="rotate(-90 72.3 68.7)">2</text>
<text x="75.1" y="68.7" transform="rotate(-90 75.1 68.7)">3</text>
<text x="77.8" y="68.7" transform="rotate(-90 77.8 68.7)">4</text>
<text x="91.5" y="112.5" transform="rotate(-90 91.5 112.5)">1</text>
<text x="94.2" y="112.5" transform="rotate(-90 94.2 112.5)">2</text>
<text x="94.2" y="121.6" transform="rotate(-90 94.2 121.6)">2@2@1</text>
<text x="80.5" y="154.8" transform="rotate(-90 80.5 154.8)">20</text>
<text x="91.5" y="154.8" transform="rotate(-90 91.5 154.8)">17</text>
<text x="113.3" y="154.8" transform="rotate(-90 113.3 154.8)">19</text>
<text x="118.8" y="154.8" transform="rotate(-90 118.8 154.8)">18</text>
<text x="124.3" y="154.8" transform="rotate(-90 124.3 154.8)">7</text>
<text x="129.7" y="154.8" transform="rotate(-90 129.7 154.8)">8</text>
<text x="81.7" y="163" transform="rotate(-90 81.7 163)">RX</text>
<text x="92.7" y="162.7" transform="rotate(-90 92.7 162.7)">TX</text>
<text x="120" y="166.6" transform="rotate(-90 120 166.6)">DGND</text>
<text x="125.4" y="166.2" transform="rotate(-90 125.4 166.2)">PVCC</text>
<text x="130.9" y="166.5" transform="rotate(-90 130.9 166.5)">PGND</text>
<text x="81.7" y="187.5" transform="rotate(-90 81.7 187.5)">RESET</text>
<text x="87.2" y="187.5" transform="rotate(-90 87.2 187.5)">XIN</text>
<text x="92.7" y="187.5" transform="rotate(-90 92.7 187.5)">XOP</text>
<text x="98.1" y="187.5" transform="rotate(-90 98.1 187.5)">CLKOUT</text>
<text x="103.6" y="187.5" transform="rotate(-90 103.6 187.5)">CSB/GPO1</text>
<text x="106.3" y="187.5" transform="rotate(-90 106.3 187.5)">SCLK</text>
<text x="109.1" y="187.5" transform="rotate(-90 109.1 187.5)">SDIN/HWMODE</text>
<text x="111.8" y="187.5" transform="rotate(-90 111.8 187.5)">SDOUT/GPO2</text>
<text x="114.5" y="187.5" transform="rotate(-90 114.5 187.5)">SWIFMODE/GPO0 DVCC</text>
<text x="120" y="187.5" transform="rotate(-90 120 187.5)">MCLK</text>
<text x="122.7" y="187.5" transform="rotate(-90 122.7 187.5)">BCLK</text>
<text x="125.5" y="187.5" transform="rotate(-90 125.5 187.5)">LRCLK</text>
<text x="128.2" y="187.5" transform="rotate(-90 128.2 187.5)">DIN</text>
<text x="130.9" y="187.5" transform="rotate(-90 130.9 187.5)">DOUT</text>
<text x="80.5" y="193.9" transform="rotate(-90 80.5 193.9)">6</text>
<text x="86" y="195" transform="rotate(-90 86 195)">11</text>
<text x="91.5" y="195.2" transform="rotate(-90 91.5 195.2)">10</text>
<text x="96.9" y="193.9" transform="rotate(-90 96.9 193.9)">9</text>
<text x="102.4" y="193.9" transform="rotate(-90 102.4 193.9)">5</text>
<text x="105.1" y="193.9" transform="rotate(-90 105.1 193.9)">1</text>
<text x="107.9" y="193.9" transform="rotate(-90 107.9 193.9)">3</text>
<text x="110.6" y="193.9" transform="rotate(-90 110.6 193.9)">4</text>
<text x="113.3" y="193.9" transform="rotate(-90 113.3 193.9)">2</text>
<text x="118.8" y="195.2" transform="rotate(-90 118.8 195.2)">16</text>
<text x="121.5" y="195.2" transform="rotate(-90 121.5 195.2)">14</text>
<text x="124.3" y="195.2" transform="rotate(-90 124.3 195.2)">15</text>
<text x="127" y="195.2" transform="rotate(-90 127 195.2)">13</text>
<text x="129.7" y="195.2" transform="rotate(-90 129.7 195.2)">12</text>
</g>
<g font-size="2.1" fill="#808080">
<text x="76.8" y="190.1" transform="rotate(-90 76.8 190.1)">WM</text>
<text x="135.6" y="190.1" transform="rotate(-90 135.6 190.1)">WM8804</text>
</g>
</svg>
